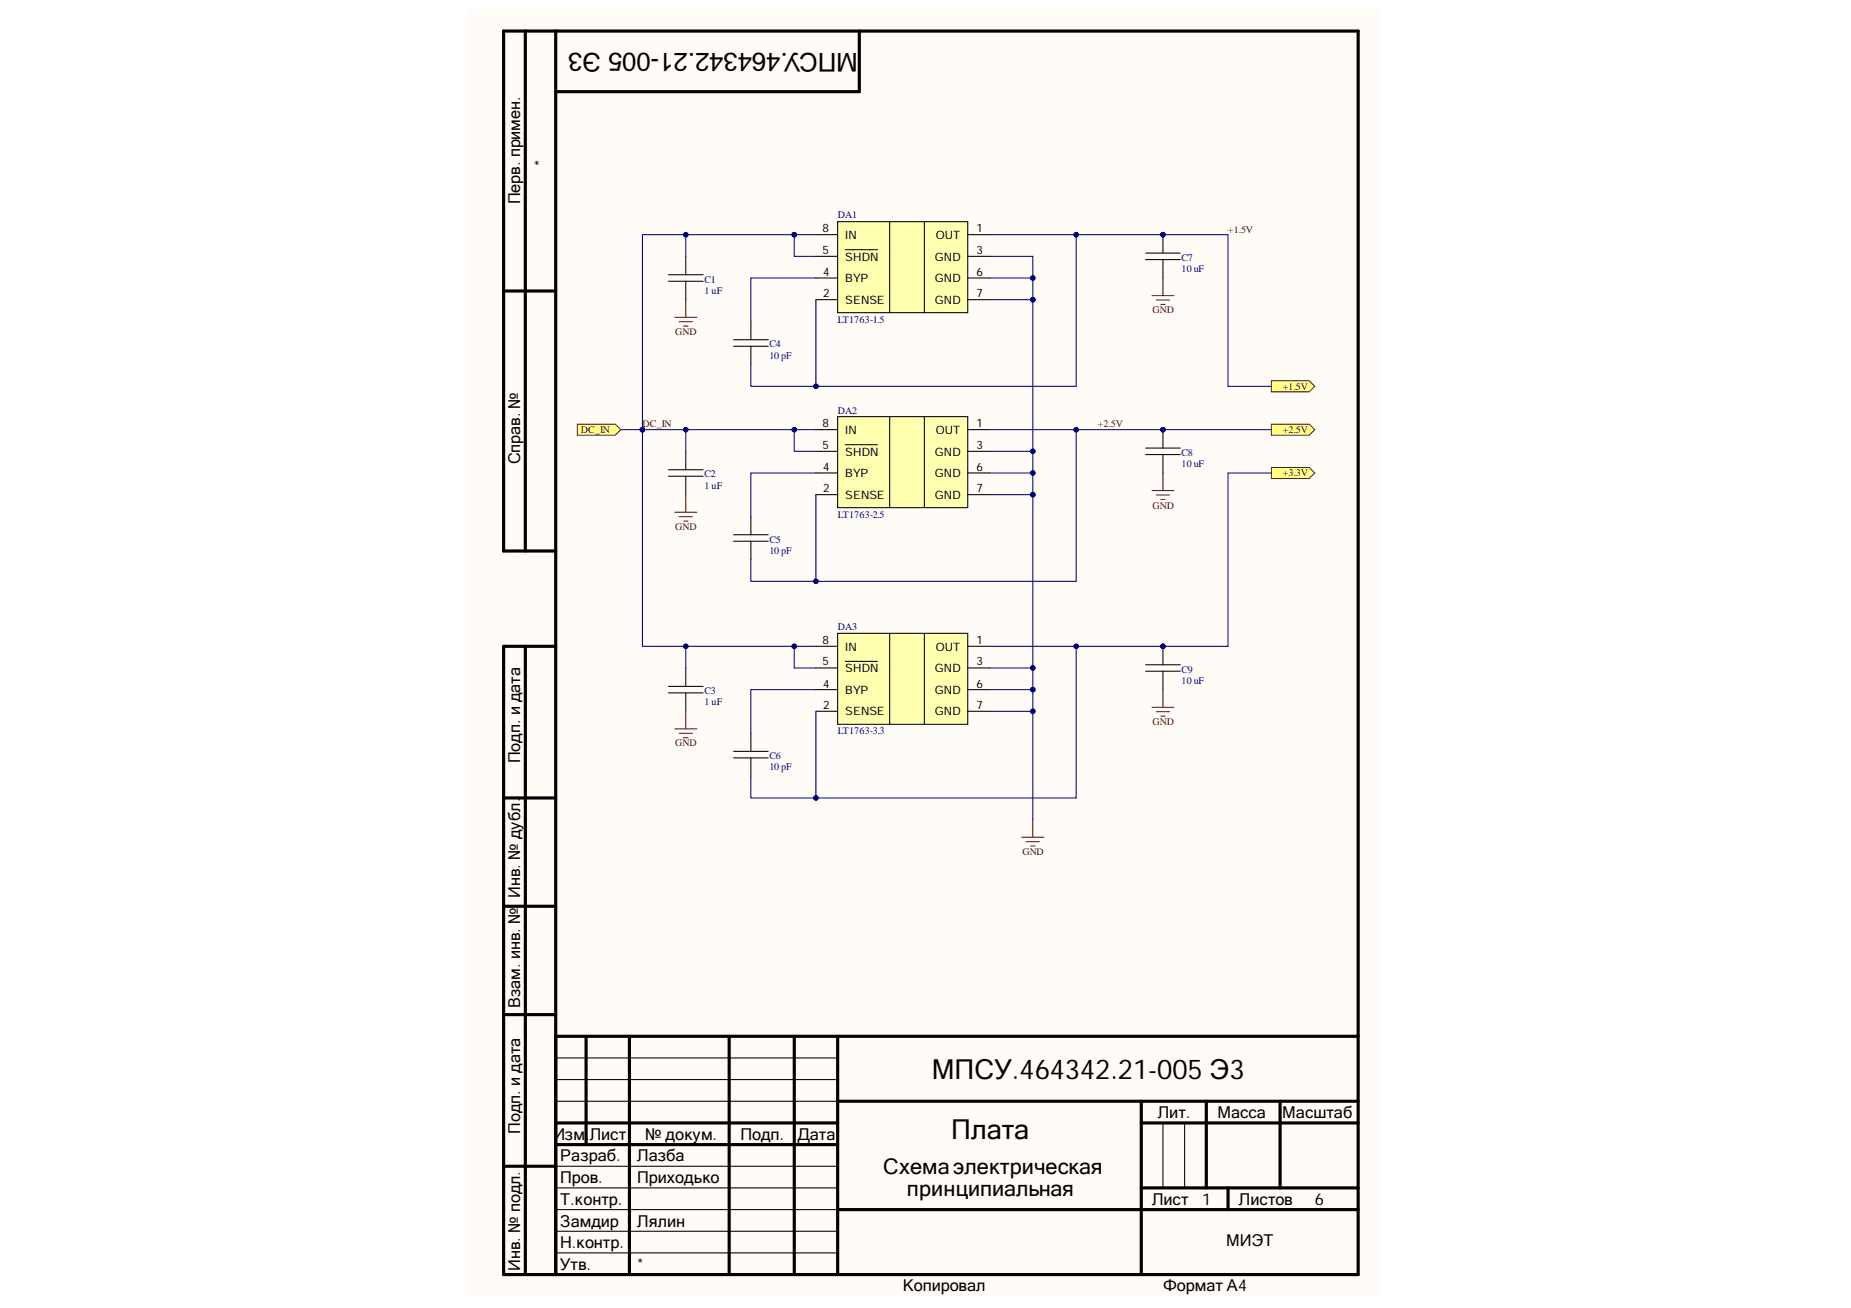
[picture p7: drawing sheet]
<svg xmlns="http://www.w3.org/2000/svg" width="297mm" height="210mm" viewBox="0 0 297 210" stroke-linecap="round" stroke-linejoin="round" font-family="sans-serif">
<g fill="#fffcf8">
<path d="M75.3 1.5h146.1v206.5h-146.1z" fill-rule="evenodd"/>
<path d="M75.3 1.5h146.1v206.5h-146.1z" fill-rule="evenodd"/>
</g>
<g fill="none" stroke="#000" stroke-width=".51">
<path d="M84.3 5v83.4M89.2 5v199.5M137.9 5v9.7h-48.7M80.8 46.7h8.4M89.2 88.4h-8.4v-83.4h137.1v199.5h-137.1v-100.8h8.4M84.3 103.7v100.8M80.8 128.1h8.4M80.8 145.4h8.4M80.8 162.8h8.4M89.2 166.3h128.7M94.1 166.3v17.4M101 166.3v38.2"/>
<path d="M117 166.3v38.2M127.5 166.3v38.2M134.4 176.7h83.5M134.4 166.3v38.2M183.1 176.7v27.8M193.6 176.7v13.9M205.4 176.7v13.9M80.8 187.2h8.4M89.2 180.2h45.2M89.2 183.7h45.2M134.4 194.1h83.5M183.1 180.2h34.8"/>
<path d="M183.1 190.6h34.8M197.1 190.6v3.5"/>
</g>
<path d="M89.2 169.8h45.2M89.2 176.7h45.2M89.2 173.2h45.2M89.2 197.6h45.2M89.2 194.1h45.2M89.2 190.6h45.2M89.2 187.2h45.2M186.6 180.2v10.4M190.1 180.2v10.4M89.2 201.1h45.2" fill="none" stroke="#000" stroke-width=".17"/>
<path d="M92.7 68.1h6l.9 .8-.9 .9h-6z" fill-rule="evenodd" fill="#ffff80"/>
<path d="M92.7 68.1h6l.9 .8-.9 .9h-6z" fill="none" stroke="#800000" stroke-width=".16"/>
<path d="M204 68.1h6.1l.9 .8-.9 .9h-6.1z" fill-rule="evenodd" fill="#ffff80"/>
<path d="M204 68.1h6.1l.9 .8-.9 .9h-6.1z" fill="none" stroke="#800000" stroke-width=".16"/>
<path d="M204 75h6.1l.9 .9-.9 .9h-6.1z" fill-rule="evenodd" fill="#ffff80"/>
<path d="M204 75h6.1l.9 .9-.9 .9h-6.1z" fill="none" stroke="#800000" stroke-width=".16"/>
<path d="M204 61.1h6.1l.9 .9-.9 .9h-6.1z" fill-rule="evenodd" fill="#ffff80"/>
<path d="M204 61.1h6.1l.9 .9-.9 .9h-6.1z" fill="none" stroke="#800000" stroke-width=".16"/>
<path d="M134.4 35.6h20.9v14.6h-20.9z" fill-rule="evenodd" fill="#ffffb0"/>
<path d="M130.9 37.7h3.5M134.4 35.6h20.9v14.6h-20.9zM142.8 35.6v14.6M148.3 35.6v14.6M155.3 37.7h3.5M130.9 48.1h3.5M130.9 44.6h3.5M130.9 41.1h3.5M135.7 40.1h5.1M155.3 48.1h3.5M155.3 44.6h3.5M155.3 41.1h3.5" fill="none" stroke="#000" stroke-width=".17"/>
<path d="M134.4 66.9h20.9v14.6h-20.9z" fill-rule="evenodd" fill="#ffffb0"/>
<path d="M130.9 68.9h3.5M130.9 79.4h3.5M130.9 75.9h3.5M130.9 72.4h3.5M134.4 66.9h20.9v14.6h-20.9zM135.7 71.4h5.1M142.8 66.9v14.6M148.3 66.9v14.6M155.3 68.9h3.5M155.3 79.4h3.5M155.3 75.9h3.5M155.3 72.4h3.5" fill="none" stroke="#000" stroke-width=".17"/>
<path d="M134.4 101.6h20.9v14.6h-20.9z" fill-rule="evenodd" fill="#ffffb0"/>
<g fill="none" stroke="#000" stroke-width=".17">
<path d="M107.3 45.1h5.5M107.3 44.1h5.5M110.1 41.1v3M110.1 45.1v3M117.7 55.6h5.6M117.7 54.5h5.6M120.5 51.6v2.9M120.5 55.6v2.9M183.8 41.7h5.6M183.8 40.6h5.6M186.6 41.7v2.9M107.3 76.4h5.5"/>
<path d="M107.3 75.4h5.5M110.1 72.4v3M110.1 76.4v3M183.8 73h5.6M183.8 71.9h5.6M186.6 73v2.9M117.7 86.9h5.6M117.7 85.8h5.6M120.5 82.9v2.9M120.5 86.9v2.9M107.3 111.2h5.5M107.3 110.1h5.5"/>
<path d="M110.1 107.2v2.9M110.1 111.2v2.9M120.5 117.6v3M130.9 103.7h3.5M130.9 114.1h3.5M130.9 110.7h3.5M130.9 107.2h3.5M134.4 101.6h20.9v14.6h-20.9zM135.7 106.1h5.1M142.8 101.6v14.6M148.3 101.6v14.6M155.3 103.7h3.5"/>
<path d="M155.3 114.1h3.5M155.3 110.7h3.5M155.3 107.2h3.5M183.8 107.7h5.6M183.8 106.7h5.6M186.6 107.7v3M117.7 121.6h5.6M117.7 120.6h5.6M120.5 121.6v3"/>
</g>
<path d="M164 134.4h3.5M164.7 135.1h2.1M165.4 135.8h.7M165.7 131.5v2.9" fill="none" stroke="#800000" stroke-width=".17"/>
<path d="M158.8 48.1h6.9" fill="none" stroke="#000080" stroke-width=".17"/>
<circle cx="165.7" cy="48.1" r=".35" fill="#000080"/>
<circle cx="165.7" cy="48.1" r=".35" fill="none" stroke="#000080" stroke-width=".16"/>
<path d="M158.8 44.6h6.9" fill="none" stroke="#000080" stroke-width=".17"/>
<circle cx="165.7" cy="44.6" r=".35" fill="#000080"/>
<circle cx="165.7" cy="44.6" r=".35" fill="none" stroke="#000080" stroke-width=".16"/>
<path d="M158.8 79.4h6.9" fill="none" stroke="#000080" stroke-width=".17"/>
<circle cx="165.7" cy="79.4" r=".35" fill="#000080"/>
<circle cx="165.7" cy="79.4" r=".35" fill="none" stroke="#000080" stroke-width=".16"/>
<path d="M158.8 75.9h6.9" fill="none" stroke="#000080" stroke-width=".17"/>
<circle cx="165.7" cy="75.9" r=".35" fill="#000080"/>
<circle cx="165.7" cy="75.9" r=".35" fill="none" stroke="#000080" stroke-width=".16"/>
<path d="M158.8 72.4h6.9" fill="none" stroke="#000080" stroke-width=".17"/>
<circle cx="165.7" cy="72.4" r=".35" fill="#000080"/>
<circle cx="165.7" cy="72.4" r=".35" fill="none" stroke="#000080" stroke-width=".16"/>
<path d="M158.8 41.1h6.9v7" fill="none" stroke="#000080" stroke-width=".17"/>
<circle cx="165.7" cy="48.1" r=".35" fill="#000080"/>
<circle cx="165.7" cy="48.1" r=".35" fill="none" stroke="#000080" stroke-width=".16"/>
<circle cx="165.7" cy="44.6" r=".35" fill="#000080"/>
<circle cx="165.7" cy="44.6" r=".35" fill="none" stroke="#000080" stroke-width=".16"/>
<path d="M158.8 114.1h6.9" fill="none" stroke="#000080" stroke-width=".17"/>
<circle cx="165.7" cy="114.1" r=".35" fill="#000080"/>
<circle cx="165.7" cy="114.1" r=".35" fill="none" stroke="#000080" stroke-width=".16"/>
<path d="M158.8 110.7h6.9" fill="none" stroke="#000080" stroke-width=".17"/>
<circle cx="165.7" cy="110.7" r=".35" fill="#000080"/>
<circle cx="165.7" cy="110.7" r=".35" fill="none" stroke="#000080" stroke-width=".16"/>
<path d="M158.8 107.2h6.9" fill="none" stroke="#000080" stroke-width=".17"/>
<circle cx="165.7" cy="107.2" r=".35" fill="#000080"/>
<circle cx="165.7" cy="107.2" r=".35" fill="none" stroke="#000080" stroke-width=".16"/>
<path d="M165.7 48.1v31.3" fill="none" stroke="#000080" stroke-width=".17"/>
<circle cx="165.7" cy="79.4" r=".35" fill="#000080"/>
<circle cx="165.7" cy="79.4" r=".35" fill="none" stroke="#000080" stroke-width=".16"/>
<circle cx="165.7" cy="75.9" r=".35" fill="#000080"/>
<circle cx="165.7" cy="75.9" r=".35" fill="none" stroke="#000080" stroke-width=".16"/>
<circle cx="165.7" cy="72.4" r=".35" fill="#000080"/>
<circle cx="165.7" cy="72.4" r=".35" fill="none" stroke="#000080" stroke-width=".16"/>
<circle cx="165.7" cy="48.1" r=".35" fill="#000080"/>
<circle cx="165.7" cy="48.1" r=".35" fill="none" stroke="#000080" stroke-width=".16"/>
<path d="M165.7 79.4v52.1" fill="none" stroke="#000080" stroke-width=".17"/>
<circle cx="165.7" cy="79.4" r=".35" fill="#000080"/>
<circle cx="165.7" cy="79.4" r=".35" fill="none" stroke="#000080" stroke-width=".16"/>
<circle cx="165.7" cy="107.2" r=".35" fill="#000080"/>
<circle cx="165.7" cy="107.2" r=".35" fill="none" stroke="#000080" stroke-width=".16"/>
<circle cx="165.7" cy="110.7" r=".35" fill="#000080"/>
<circle cx="165.7" cy="110.7" r=".35" fill="none" stroke="#000080" stroke-width=".16"/>
<circle cx="165.7" cy="114.1" r=".35" fill="#000080"/>
<circle cx="165.7" cy="114.1" r=".35" fill="none" stroke="#000080" stroke-width=".16"/>
<path d="M172.7 37.7v24.3h-52.2v-3.5" fill="none" stroke="#000080" stroke-width=".17"/>
<circle cx="130.9" cy="62" r=".35" fill="#000080"/>
<circle cx="130.9" cy="62" r=".35" fill="none" stroke="#000080" stroke-width=".16"/>
<circle cx="172.7" cy="37.7" r=".35" fill="#000080"/>
<circle cx="172.7" cy="37.7" r=".35" fill="none" stroke="#000080" stroke-width=".16"/>
<path d="M172.7 68.9v24.4h-52.2v-3.5" fill="none" stroke="#000080" stroke-width=".17"/>
<circle cx="130.9" cy="93.3" r=".35" fill="#000080"/>
<circle cx="130.9" cy="93.3" r=".35" fill="none" stroke="#000080" stroke-width=".16"/>
<circle cx="172.7" cy="69" r=".35" fill="#000080"/>
<circle cx="172.7" cy="69" r=".35" fill="none" stroke="#000080" stroke-width=".16"/>
<path d="M172.7 103.7v24.4h-52.2v-3.5" fill="none" stroke="#000080" stroke-width=".17"/>
<circle cx="130.9" cy="128.1" r=".35" fill="#000080"/>
<circle cx="130.9" cy="128.1" r=".35" fill="none" stroke="#000080" stroke-width=".16"/>
<circle cx="172.7" cy="103.7" r=".35" fill="#000080"/>
<circle cx="172.7" cy="103.7" r=".35" fill="none" stroke="#000080" stroke-width=".16"/>
<path d="M130.9 75.9h-10.4v7M204 75.9h-6.9v27.8h-38.3M130.9 110.7h-10.4v6.9" fill="none" stroke="#000080" stroke-width=".17"/>
<circle cx="172.7" cy="103.7" r=".35" fill="#000080"/>
<circle cx="172.7" cy="103.7" r=".35" fill="none" stroke="#000080" stroke-width=".16"/>
<path d="M158.8 68.9h45.2" fill="none" stroke="#000080" stroke-width=".17"/>
<circle cx="172.7" cy="69" r=".35" fill="#000080"/>
<circle cx="172.7" cy="69" r=".35" fill="none" stroke="#000080" stroke-width=".16"/>
<path d="M158.8 37.7h38.3v24.3h6.9" fill="none" stroke="#000080" stroke-width=".17"/>
<circle cx="172.7" cy="37.7" r=".35" fill="#000080"/>
<circle cx="172.7" cy="37.7" r=".35" fill="none" stroke="#000080" stroke-width=".16"/>
<path d="M130.9 114.1v14" fill="none" stroke="#000080" stroke-width=".17"/>
<circle cx="130.9" cy="128.1" r=".35" fill="#000080"/>
<circle cx="130.9" cy="128.1" r=".35" fill="none" stroke="#000080" stroke-width=".16"/>
<path d="M130.9 79.4v13.9" fill="none" stroke="#000080" stroke-width=".17"/>
<circle cx="130.9" cy="93.3" r=".35" fill="#000080"/>
<circle cx="130.9" cy="93.3" r=".35" fill="none" stroke="#000080" stroke-width=".16"/>
<path d="M130.9 48.1v13.9" fill="none" stroke="#000080" stroke-width=".17"/>
<circle cx="130.9" cy="62" r=".35" fill="#000080"/>
<circle cx="130.9" cy="62" r=".35" fill="none" stroke="#000080" stroke-width=".16"/>
<path d="M127.5 37.7h-17.4v3.4" fill="none" stroke="#000080" stroke-width=".17"/>
<circle cx="110.1" cy="37.7" r=".35" fill="#000080"/>
<circle cx="110.1" cy="37.7" r=".35" fill="none" stroke="#000080" stroke-width=".16"/>
<circle cx="127.5" cy="37.7" r=".35" fill="#000080"/>
<circle cx="127.5" cy="37.7" r=".35" fill="none" stroke="#000080" stroke-width=".16"/>
<path d="M127.5 37.7h3.4" fill="none" stroke="#000080" stroke-width=".17"/>
<circle cx="127.5" cy="37.7" r=".35" fill="#000080"/>
<circle cx="127.5" cy="37.7" r=".35" fill="none" stroke="#000080" stroke-width=".16"/>
<path d="M127.5 37.7v3.4h3.4" fill="none" stroke="#000080" stroke-width=".17"/>
<circle cx="127.5" cy="37.7" r=".35" fill="#000080"/>
<circle cx="127.5" cy="37.7" r=".35" fill="none" stroke="#000080" stroke-width=".16"/>
<path d="M110.1 37.7h-7v31.2h-3.5" fill="none" stroke="#000080" stroke-width=".17"/>
<circle cx="103.1" cy="68.9" r=".35" fill="#000080"/>
<circle cx="103.1" cy="68.9" r=".35" fill="none" stroke="#000080" stroke-width=".16"/>
<circle cx="110.1" cy="37.7" r=".35" fill="#000080"/>
<circle cx="110.1" cy="37.7" r=".35" fill="none" stroke="#000080" stroke-width=".16"/>
<path d="M103.1 68.9h27.8" fill="none" stroke="#000080" stroke-width=".17"/>
<circle cx="103.1" cy="68.9" r=".35" fill="#000080"/>
<circle cx="103.1" cy="68.9" r=".35" fill="none" stroke="#000080" stroke-width=".16"/>
<circle cx="110.1" cy="68.9" r=".35" fill="#000080"/>
<circle cx="110.1" cy="68.9" r=".35" fill="none" stroke="#000080" stroke-width=".16"/>
<circle cx="127.5" cy="68.9" r=".35" fill="#000080"/>
<circle cx="127.5" cy="68.9" r=".35" fill="none" stroke="#000080" stroke-width=".16"/>
<path d="M127.5 68.9v3.5h3.4" fill="none" stroke="#000080" stroke-width=".17"/>
<circle cx="127.5" cy="68.9" r=".35" fill="#000080"/>
<circle cx="127.5" cy="68.9" r=".35" fill="none" stroke="#000080" stroke-width=".16"/>
<path d="M110.1 68.9v3.5" fill="none" stroke="#000080" stroke-width=".17"/>
<circle cx="110.1" cy="68.9" r=".35" fill="#000080"/>
<circle cx="110.1" cy="68.9" r=".35" fill="none" stroke="#000080" stroke-width=".16"/>
<path d="M103.1 68.9v34.8h27.8" fill="none" stroke="#000080" stroke-width=".17"/>
<circle cx="103.1" cy="68.9" r=".35" fill="#000080"/>
<circle cx="103.1" cy="68.9" r=".35" fill="none" stroke="#000080" stroke-width=".16"/>
<circle cx="110.1" cy="103.7" r=".35" fill="#000080"/>
<circle cx="110.1" cy="103.7" r=".35" fill="none" stroke="#000080" stroke-width=".16"/>
<circle cx="127.5" cy="103.7" r=".35" fill="#000080"/>
<circle cx="127.5" cy="103.7" r=".35" fill="none" stroke="#000080" stroke-width=".16"/>
<path d="M110.1 103.7v3.5" fill="none" stroke="#000080" stroke-width=".17"/>
<circle cx="110.1" cy="103.7" r=".35" fill="#000080"/>
<circle cx="110.1" cy="103.7" r=".35" fill="none" stroke="#000080" stroke-width=".16"/>
<path d="M127.5 103.7v3.5h3.4" fill="none" stroke="#000080" stroke-width=".17"/>
<circle cx="127.5" cy="103.7" r=".35" fill="#000080"/>
<circle cx="127.5" cy="103.7" r=".35" fill="none" stroke="#000080" stroke-width=".16"/>
<g fill="none" stroke="#800000" stroke-width=".17">
<path d="M108.3 50.9h3.5M109 51.6h2.1M109.7 52.3h.7M110.1 48.1v2.8M184.9 47.4h3.5M185.6 48.1h2.1M186.3 48.9h.7M186.6 44.6v2.8M110.1 79.4v2.8M184.9 78.7h3.5M185.6 79.4h2.1M186.6 75.9v2.8"/>
<path d="M108.3 82.2h3.5M109 82.9h2.1M109.7 83.6h.7M186.3 80.1h.7M108.3 117h3.5M109 117.7h2.1M109.7 118.4h.7M110.1 114.1v2.9M184.9 113.5h3.5M185.6 114.2h2.1M186.3 114.9h.7M186.6 110.7v2.8"/>
</g>
<path d="M130.9 44.6h-10.4v7" fill="none" stroke="#000080" stroke-width=".17"/>
<circle cx="103.1" cy="68.9" r=".35" fill="#000080"/>
<circle cx="103.1" cy="68.9" r=".35" fill="none" stroke="#000080" stroke-width=".16"/>
<g font-size="4.4">
<text x="149.5" y="173.1">МПСУ.464342.21-005 Э3</text>
<text x="152.6" y="182.8">Плата</text>
</g>
<text font-size="4.1" x="137.7" y="8.5" transform="rotate(-180 137.7 8.5)">МПСУ.464342.21-005 Э3</text>
<text font-size="3.9" fill="#000080" x="186.3" y="106.1">PIC902</text>
<g font-size="3.5" fill="#000080">
<text x="186.3" y="39.8">PIC702</text>
<text x="186.3" y="71.2">PIC802</text>
</g>
<g font-size="3.5">
<text x="141.7" y="188.4">Схема электрическая</text>
<text x="145.5" y="191.9">принципиальная</text>
</g>
<g font-size="2.6">
<text x="87.7" y="26.7" transform="rotate(-90 87.7 26.7)">*</text>
<text x="83.5" y="32.8" transform="rotate(-90 83.5 32.8)">Перв. примен.</text>
<text x="83.5" y="74.5" transform="rotate(-90 83.5 74.5)">Справ. №</text>
<text x="83.5" y="122.5" transform="rotate(-90 83.5 122.5)">Подп. и дата</text>
<text x="83.5" y="144" transform="rotate(-90 83.5 144)">Инв. № дубл.</text>
<text x="83.5" y="161.8" transform="rotate(-90 83.5 161.8)">Взам. инв. №</text>
<text x="185.8" y="179.4">Лит.</text>
<text x="195.4" y="179.4">Масса</text>
<text x="205.8" y="179.4">Масштаб</text>
<text x="83.5" y="182" transform="rotate(-90 83.5 182)">Подп. и дата</text>
<text x="88.8" y="182.9">Изм.</text>
<text x="94.6" y="182.9">Лист</text>
<text x="103.5" y="182.9">№ докум.</text>
<text x="118.8" y="182.9">Подп.</text>
<text x="128" y="182.9">Дата</text>
<text x="89.9" y="189.8">Пров.</text>
<text x="89.9" y="186.4">Разраб.</text>
<text x="102.2" y="189.8">Приходько</text>
<text x="102.2" y="186.4">Лазба</text>
<text x="89.9" y="193.4">Т.контр.</text>
<text x="89.9" y="196.8">Замдир</text>
<text x="102.2" y="196.8">Лялин</text>
<text x="184.9" y="193.4">Лист</text>
<text x="192.9" y="193.4">1</text>
<text x="198.8" y="193.4">Листов</text>
<text x="211" y="193.4">6</text>
<text x="83.5" y="203.9" transform="rotate(-90 83.5 203.9)">Инв. № подл.</text>
<text x="89.9" y="203.8">Утв.</text>
<text x="89.9" y="200.3">Н.контр.</text>
<text x="102.2" y="203.8">*</text>
<text x="196.8" y="200">МИЭТ</text>
<text x="144.9" y="207.2">Копировал</text>
<text x="186.6" y="207.2">Формат А4</text>
</g>
<g font-size="1.9">
<text x="132" y="40.8">5</text>
<text x="132" y="37.3">8</text>
<text x="135.7" y="41.8">SHDN</text>
<text x="135.7" y="38.4">IN</text>
<text x="150" y="41.8">GND</text>
<text x="150.2" y="38.4">OUT</text>
<text x="156.7" y="37.3">1</text>
<text x="156.7" y="40.8">3</text>
<text x="132.1" y="47.7">2</text>
<text x="132.1" y="44.3">4</text>
<text x="135.7" y="45.3">BYP</text>
<text x="150" y="45.3">GND</text>
<text x="156.7" y="44.3">6</text>
<text x="156.7" y="47.7">7</text>
<text x="135.7" y="48.7">SENSE</text>
<text x="150" y="48.7">GND</text>
<text x="132" y="68.6">8</text>
<text x="135.7" y="69.6">IN</text>
<text x="150.2" y="69.6">OUT</text>
<text x="156.7" y="68.6">1</text>
<text x="132" y="72.1">5</text>
<text x="132.1" y="75.5">4</text>
<text x="135.7" y="73.2">SHDN</text>
<text x="135.7" y="76.6">BYP</text>
<text x="150" y="76.6">GND</text>
<text x="150" y="73.2">GND</text>
<text x="156.7" y="75.5">6</text>
<text x="156.7" y="72.1">3</text>
<text x="132.1" y="79">2</text>
<text x="135.7" y="80.1">SENSE</text>
<text x="150" y="80.1">GND</text>
<text x="156.7" y="79">7</text>
<text x="132" y="106.8">5</text>
<text x="132" y="103.3">8</text>
<text x="135.7" y="107.9">SHDN</text>
<text x="135.7" y="104.4">IN</text>
<text x="150" y="107.9">GND</text>
<text x="150.2" y="104.4">OUT</text>
<text x="156.7" y="103.3">1</text>
<text x="156.7" y="106.8">3</text>
<text x="132.1" y="113.8">2</text>
<text x="132.1" y="110.3">4</text>
<text x="135.7" y="111.3">BYP</text>
<text x="150" y="111.3">GND</text>
<text x="156.7" y="110.3">6</text>
<text x="156.7" y="113.8">7</text>
<text x="135.7" y="114.8">SENSE</text>
<text x="150" y="114.8">GND</text>
</g>
<g font-size="1.6" fill="#000080">
<text x="134.5" y="35.1">DA1</text>
<text x="189.6" y="41.9">C7</text>
<text x="113.1" y="45.4">C1</text>
<text x="113.1" y="47.1">1 uF</text>
<text x="189.6" y="43.7">10 uF</text>
<text x="134.5" y="51.8">LT1763-1.5</text>
<text x="123.5" y="55.8">C4</text>
<text x="123.5" y="57.5">10 pF</text>
<text x="134.5" y="66.4">DA2</text>
<text x="113.1" y="76.6">C2</text>
<text x="189.6" y="73.2">C8</text>
<text x="189.6" y="74.9">10 uF</text>
<text x="113.1" y="78.4">1 uF</text>
<text x="134.5" y="83.1">LT1763-2.5</text>
<text x="123.5" y="87.1">C5</text>
<text x="123.5" y="88.9">10 pF</text>
<text x="134.5" y="101.1">DA3</text>
<text x="189.6" y="108">C9</text>
<text x="113.1" y="111.4">C3</text>
<text x="113.1" y="113.2">1 uF</text>
<text x="189.6" y="109.7">10 uF</text>
<text x="134.5" y="117.9">LT1763-3.3</text>
<text x="123.5" y="121.8">C6</text>
<text x="123.5" y="123.6">10 pF</text>
</g>
<g font-size="1.6" fill="#800000">
<text x="197" y="37.3">+1.5V</text>
<text x="108.3" y="53.8">GND</text>
<text x="185" y="50.3">GND</text>
<text x="205.8" y="62.6">+1.5V</text>
<text x="93.2" y="69.5">DC_IN</text>
<text x="103.1" y="68.6">DC_IN</text>
<text x="176.2" y="68.6">+2.5V</text>
<text x="205.8" y="69.5">+2.5V</text>
<text x="205.8" y="76.5">+3.3V</text>
<text x="185" y="81.6">GND</text>
<text x="108.3" y="85.1">GND</text>
<text x="108.3" y="119.8">GND</text>
<text x="185" y="116.3">GND</text>
<text x="164.1" y="137.2">GND</text>
</g>
</svg>
